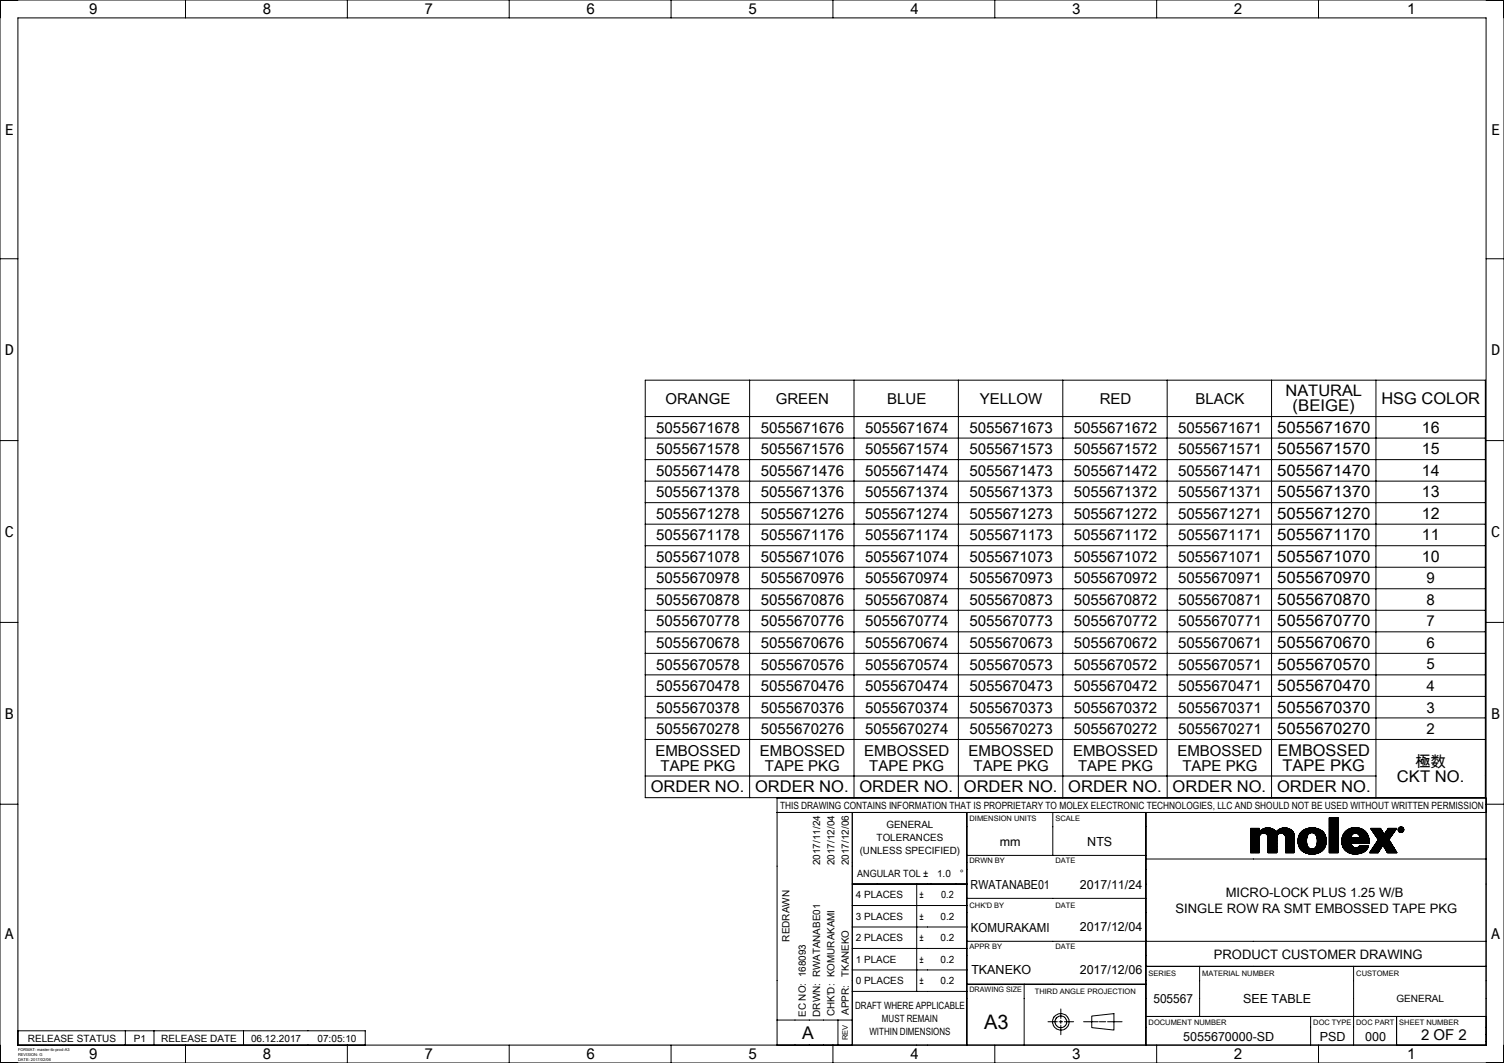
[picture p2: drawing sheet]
<svg xmlns="http://www.w3.org/2000/svg" width="420mm" height="297mm" viewBox="0 0 420 297" stroke-linecap="round" stroke-linejoin="round" font-family="sans-serif">
<g fill="none" stroke="#000" stroke-width=".28">
<path d="M0 0h420v297h-420zM51.8 0v5M97 0v5M142.2 0v5M187.4 0v5M232.6 0v5M277.8 0v5M323 0v5M368.2 0v5M5 5h410v287h-410zM0 72.3h5M415 72.3h5"/>
<path d="M180.2 106.2h234.6v116.7h-234.6zM180.2 116.4h234.6M209.3 106.2v116.7M238.5 106.2v116.7M267.6 106.2v116.7M296.8 106.2v116.7M325.9 106.2v116.7M355.1 106.2v116.7M384.2 106.2v116.7M0 123.1h5M180.2 122.4h234.6M180.2 128.4h234.6"/>
<path d="M180.2 134.4h234.6M415 123.1h5M180.2 140.4h234.6M180.2 146.5h234.6M180.2 152.5h234.6M180.2 158.5h234.6M0 173.9h5M180.2 164.5h234.6M180.2 170.5h234.6M180.2 176.5h234.6M415 173.9h5M180.2 182.5h234.6"/>
<path d="M180.2 188.6h234.6M180.2 194.6h234.6M180.2 200.6h234.6M180.2 206.6h234.6M180.2 216.8h204M0 224.7h5M217 227h198M270 227v65M270 239h50M294 227v12M349.2 237.4l2.5-2.4-2.5 2.5M349.3 231.5h-.1"/>
<path d="M349.4 231.5l-.2 .1M349.5 231.5l-.3 .2M349.6 231.5l-.4 .3M349.7 231.5l-.5 .4M349.8 231.5l-.6 .5M349.9 231.5l-.7 .6M350 231.5l-.8 .7M350.1 231.5l-.9 .8M350.2 231.5l-1 .9M350.3 231.5l-1.1 1M350.4 231.5l-1.2 1.1M350.5 231.5l-1.3 1.2"/>
<path d="M350.6 231.5l-1.4 1.3M350.7 231.5l-1.5 1.4M350.8 231.5l-1.6 1.5M350.9 231.5l-1.7 1.6M351.1 231.5l-1.9 1.8M351.2 231.5l-2 1.9M351.2 231.5l-2 2M351.3 231.5l-2.1 2.1M351.5 231.5l-2.3 2.2M351.5 231.5l-2.3 2.3M351.6 231.5l-2.4 2.4M351.7 234a1.21 1.21 0 0 1 1.2-1.2 1.21 1.21 0 0 1 1.2 1.2"/>
<path d="M351.7 236.8l-1.5 1.5M351.7 236.6l-1.6 1.7M351.7 236.5l-1.8 1.8 1.8-1.8M351.7 236.3l-1.9 2M351.7 236.2l-2.1 2.1M351.7 236l-2.2 2.3M351.7 235.9l-2.4 2.4M351.7 235.7l-2.5 2.5M351.7 235.6l-2.5 2.5M351.7 235.6l-2.5 2.4M351.7 235.4l-2.5 2.5M351.7 235.3l-2.5 2.5"/>
<path d="M351.7 235.3l-2.5 2.4M351.7 235.1l-2.5 2.5M351.7 234.8l-2.5 2.5M351.7 234.8l-2.5 2.4M351.7 234.7l-2.5 2.5M351.7 234.5l-2.5 2.5M351.7 234.5l-2.5 2.4M351.7 234.4l-2.5 2.5M351.7 234.2l-2.5 2.5M351.7 234.1l-2.5 2.5 2.5-2.4M351.7 233.9l-2.5 2.5M351.7 238.1v.1"/>
<path d="M351.7 238l-.3 .3M351.7 237.9l-.4 .4M351.7 237.8l-.4 .5M351.7 237.7l-.6 .6M351.7 237.6l-.7 .7M351.7 237.5l-.7 .8M351.7 237.4l-.9 .9M351.7 237.3l-1 1M351.7 237.2l-1 1.1M351.7 237.1l-1.2 1.2M351.7 237l-1.3 1.3M351.7 236.9l-1.3 1.4"/>
<path d="M351.7 234v4.3h-2.5M351.7 233.9l-2.5 2.4M351.7 231.5v.9a3.1 3.1 0 0 1 4.7 0 3.1 3.1 0 0 1 4.5-.3M351.7 232.3l-2.5 2.5M351.7 232.2l-2.5 2.5M351.7 232.1l-2.5 2.5M351.7 232l-2.5 2.5M351.7 231.9l-2.5 2.5M351.7 231.8l-2.5 2.5M351.7 231.7l-2.5 2.5M351.7 231.6l-2.5 2.5M351.7 231.5l-2.5 2.5"/>
<path d="M351.7 231.5h-2.5v6.8M351.7 233.7l-2.5 2.6M351.7 233.6l-2.5 2.6M351.8 233.5l-2.6 2.5M351.9 232.2l-.1 .1M352 233.2l-2.8 2.8M352.4 231.8l-3.2 3.2 3-3.1M352.7 231.6l-3.5 3.5M352.9 231.5l-3.7 3.7M353 231.5l-3.8 3.8M353.2 231.4l-4 4M353.4 231.4l-4.2 4.2"/>
<path d="M353.5 231.4l-4.3 4.3M353.6 231.3l-4.4 4.4M353.7 231.3l-4.5 4.6M353.9 231.3l-1.8 1.7M353.9 231.3l-1.5 1.5M354 233.5l1.7-1.7-1.7 1.7M354.1 231.3l-1.6 1.5M354.1 234v4.3h2.5v-4.3a1.21 1.21 0 0 1 1.2-1.2 1.21 1.21 0 0 1 1.2 1.2M354.1 234l2-1.9-2 1.9M354.2 231.3l-1.5 1.5M354.2 231.3l-1.4 1.5M354.3 231.3l-1.4 1.5"/>
<path d="M354.5 231.3l-1.5 1.5M354.5 231.3l-1.4 1.5 1.5-1.4M354.9 231.4l-1.7 1.4M354.9 231.4l-1.5 1.5M355 231.5l-1.5 1.4M355.1 231.5l-1.5 1.5M355.2 231.5l-1.5 1.5M355.3 231.6l-1.6 1.5M355.3 231.6l-1.5 1.5M355.4 231.6l-1.6 1.6M355.5 231.7l-1.6 1.6 1.6-1.6M355.6 231.7l-1.6 1.7"/>
<path d="M355.8 231.9l-1.8 1.7M355.9 231.9l-1.8 1.9 1.8-1.9M356 232l-1.9 1.9M356.1 232.1l-2 2.1M356.2 232.1l-2.1 2.1M356.2 232.2l-2.1 2.1M356.3 232.2l-2.2 2.3M356.3 238.3l.3-.3-.3 .3M356.3 232.3l-2.2 2.2M356.3 232.3l-2.2 2.3M356.6 238.1l-.1 .2M356.6 237.8l-.4 .5"/>
<path d="M356.6 237.7l-.6 .6M356.6 237.5l-.7 .8M356.6 237.5l-.8 .8M356.6 237.4l-.9 .9M356.6 237.2l-1 1.1M356.6 237.2l-1.1 1.1M356.6 237.1l-1.2 1.2M356.6 236.9l-1.3 1.4M356.6 236.9l-1.4 1.4M356.6 236.8l-1.5 1.5M356.6 236.6l-1.6 1.7 1.6-1.7M356.6 236.5l-1.8 1.8"/>
<path d="M356.6 236.3l-1.9 2M356.6 236.3l-2 2M356.6 236.2l-2.1 2.1M356.6 236l-2.2 2.3M356.6 236l-2.3 2.3M356.6 235.9l-2.4 2.4M356.6 235.7l-2.5 2.5M356.6 235.6l-2.5 2.6 2.5-2.5M356.6 235.5l-2.5 2.5M356.6 235.4l-2.5 2.5M356.6 235.3l-2.5 2.5M356.6 235.2l-2.5 2.5"/>
<path d="M356.6 235.1l-2.5 2.5M356.6 235l-2.5 2.5M356.6 234.9l-2.5 2.5M356.6 234.8l-2.5 2.5M356.6 234.7l-2.5 2.5M356.6 234.6l-2.5 2.5M356.6 234.5l-2.5 2.5M356.6 234.4l-2.5 2.5M356.6 234.3l-2.5 2.5M356.6 234.2l-2.5 2.5M356.6 234.1l-2.5 2.5M356.6 233.9l-2.5 2.6 2.5-2.5"/>
<path d="M356.6 233.8l-2.5 2.5M356.6 233.7l-2.5 2.5M356.7 233.5l-2.6 2.6M356.7 233.4l-2.6 2.6M357.2 231.7l-3.1 3.1 2.9-2.9M357.4 231.6l-3.3 3.3M357.6 231.5l-3.5 3.5M357.7 231.5l-3.6 3.6M357.9 231.4l-3.8 3.8M358.1 231.4l-4 3.9M358.1 231.4l-4 4M358.3 231.3l-4.2 4.2"/>
<path d="M358.4 231.3l-4.3 4.3M358.5 231.3l-4.4 4.4M358.6 231.3l-4.5 4.5M358.7 233.2l1.6-1.5-1.6 1.5M358.7 231.3l-4.6 4.6M358.8 231.3l-1.6 1.6M358.9 231.3l-1.6 1.5M358.9 233.6l1.7-1.7-1.7 1.7M359 231.3l-1.5 1.5M359 234.5l2.1-2.1-2.1 2.2M359 234.1l1.9-1.9-1.9 2M359.1 231.3l-1.5 1.5"/>
<path d="M359.2 231.3l-1.5 1.5M359.2 231.4l-1.3 1.4 1.4-1.4M359.4 231.4l-1.4 1.4M359.5 231.4l-1.4 1.4M359.6 231.4l-1.5 1.4M359.7 231.5l-1.5 1.3M359.7 231.5l-1.4 1.4M359.8 231.5l-1.4 1.4M359.9 231.5l-1.5 1.4M359.9 231.5l-1.4 1.5M360 231.6l-1.4 1.5 1.5-1.5M360.1 231.6l-1.4 1.5"/>
<path d="M360.3 231.7l-1.5 1.6M360.4 231.8l-1.5 1.6 1.5-1.6M360.5 231.9l-1.6 1.6M360.7 232l-1.7 1.7M360.8 232l-1.8 1.8M360.8 232.1l-1.8 1.8M360.9 232.1l-1.9 1.9M360.9 232.1l.5 1.2M361 232.2l-2 2.1M361 232.3l-2 2.1M361.1 232.5l-2.1 2.2M361.2 232.6l-2.2 2.2"/>
<path d="M361.2 232.6l-2.2 2.3M361.2 232.7l-2.2 2.2M361.3 232.7l-2.3 2.4M361.3 232.8l-2.3 2.4 2.3-2.3M361.3 233l-2.3 2.4M361.3 233.1l-2.3 2.4M361.4 233.2l-2.4 2.3M361.4 233.2l-2.4 2.5M361.4 238.2l-.1 .1M361.4 238.1l-.2 .2M361.4 238l-.3 .3M361.4 237.9l-.4 .4"/>
<path d="M361.4 237.7l-.5 .6 .5-.5M361.4 237.6l-.7 .7M361.4 237.5l-.8 .8M361.4 237.4l-.9 .9M361.4 237.3l-1 1M361.4 237.2l-1.1 1.1M361.4 237.1l-1.2 1.2M361.4 237l-1.3 1.3M361.4 236.9l-1.4 1.4M361.4 236.8l-1.5 1.5M361.4 236.7l-1.6 1.6M361.4 236.6l-1.7 1.7"/>
<path d="M361.4 236.5l-1.8 1.8M361.4 236.4l-1.9 1.9M361.4 236.3l-1.9 2M361.4 236.2l-2.1 2.1M361.4 236.1l-2.2 2.2M361.4 236l-2.2 2.3M361.4 235.9l-2.4 2.4M361.4 235.8l-2.4 2.4M361.4 235.7l-2.4 2.4M361.4 235.6l-2.4 2.4M361.4 235.5l-2.4 2.4M361.4 235.4l-2.4 2.4"/>
<path d="M361.4 235.3l-2.4 2.4M361.4 235.2l-2.4 2.4M361.4 235.1l-2.4 2.4M361.4 235l-2.4 2.4M361.4 234.9l-2.4 2.4M361.4 234.8l-2.4 2.4M361.4 234.7l-2.4 2.4M361.4 234.4l-2.4 2.6M361.4 234.4l-2.4 2.3M361.4 234.2l-2.4 2.5M361.4 234.1l-2.4 2.5M361.4 234.1l-2.4 2.3"/>
<path d="M361.4 233.9l-2.4 2.5M361.4 233.8l-2.4 2.5M361.4 233.8l-2.4 2.3M361.4 233.6l-2.4 2.5M361.4 233.5l-2.4 2.5M361.4 233.5l-2.4 2.3M361.4 233.3l-2.4 2.5M361.4 233.3v5h-2.4v-4.3M362.9 236.9l.9 1M363.7 232.1l-.6 .6M363.9 232l-.9 .9M364.2 231.8l-1.3 1.4"/>
<path d="M364.4 231.7l-1.6 1.7M364.5 231.7l-1.8 1.8M364.7 231.6l-2 2.1M364.8 238.4l1.3-1.2-1.2 1.2M364.8 234.9l-1.9 2M364.8 235l-1.9 1.9M364.9 235.1l-1.9 1.9M364.9 234.8l-2 2M364.9 234.7l-2.1 2M364.9 235.2l-1.8 1.9 1.8-1.8M364.9 234.6l-2.1 2.1M364.9 235.4l-1.8 1.8"/>
<path d="M364.9 234.5l-2.1 2.1M364.9 235.5l-1.8 1.8M364.9 234.4l-2.1 2.2M364.9 235.6l-1.7 1.7M364.9 235.6l-1.7 1.8M364.9 234.2l-2.2 2.3M364.9 231.5l-2.3 2.3M364.9 235.7l-1.6 1.7 1.6-1.6M364.9 234.2l-2.2 2.2M365 235.9l-1.6 1.6M365 234l-2.3 2.3M365 236l-1.6 1.5"/>
<path d="M365 233.8l-2.3 2.4M365 236.1l-1.5 1.5M365 231.5l-2.4 2.4M365 233.8l-2.4 2.4M365 236.2l-1.4 1.5M365.1 236.3l-1.5 1.4M365.1 233.6l-2.5 2.5M365.1 236.3l-1.4 1.5M365.1 236.4l-1.4 1.4M365.1 236.5l-1.3 1.3M365.2 233.4l-2.6 2.6M365.2 231.5l-2.6 2.6"/>
<path d="M365.2 236.5l-1.4 1.4M365.2 236.6l-1.3 1.3M365.3 236.6l-1.4 1.4M365.3 236.7l-1.3 1.3M365.3 231.4l-2.8 2.8M365.4 236.8l-1.3 1.2M365.4 236.8l-1.3 1.3M365.4 231.4l-2.9 2.9M365.5 236.9l-1.3 1.2M365.5 236.9l-1.2 1.3M365.6 231.4l-3.1 3M365.6 237l-1.3 1.2"/>
<path d="M365.6 237l-1.2 1.2M365.7 237.1l-1.2 1.2 1.3-1.2M365.7 231.3l-3.2 3.3M365.8 231.3l-3.3 3.3M365.8 237.1l-1.2 1.2M365.9 237.1l-1.2 1.2M365.9 231.3l-3.4 3.5M366 237.2l-1.3 1.2M366.1 231.3l-3.6 3.7 3.5-3.7M366.1 232.7l1.3-1.3-1.4 1.3M366.2 237.2l-1.2 1.2M366.2 231.3l-3.7 3.8"/>
<path d="M366.3 237.2l-1.2 1.3M366.3 231.3l-3.8 3.8M366.4 237.2l-1.3 1.3M366.4 231.3l-3.9 3.9M366.5 237.2l-1.3 1.3M366.5 231.3l-4 4.1M366.6 231.3l-4.1 4.1M366.6 232.7l1.3-1.2-1.2 1.2M366.6 237.2l-1.3 1.3M366.7 231.3l-4.2 4.2M366.7 232.7l1.3-1.1-1.2 1.1M366.8 237.2l-1.5 1.3"/>
<path d="M366.8 231.3l-4.3 4.3M366.9 231.3l-4.4 4.4M367 232.8l1.2-1.2-1.2 1.2M367 237.1l-1.6 1.5M367 231.3l-4.5 4.5M367.1 231.3l-4.5 4.6 2.7-2.7M367.1 237l-1.6 1.6M367.1 231.3l-1.5 1.6M367.2 231.4l-1.4 1.4M367.5 231.4l-1.3 1.3M367.6 231.4l-1.3 1.2M367.6 233.5a2.89 2.89 0 0 1-.8 3.6 1.34 1.34 0 0 1-1.7-.7"/>
<path d="M367.6 233.5a1.45 1.45 0 0 0-1.8-.7 1.45 1.45 0 0 0-.9 1.7l.2 1.9M367.6 233.6l1.5-1.5-1.5 1.5M367.6 231.4l-1.2 1.2M367.7 236.1l2.5-2.4-2.6 2.6M367.7 231.5l-1.2 1.2M367.8 234.1l1.7-1.7-1.7 1.8M367.8 235.7l2.3-2.2-2.3 2.4M367.8 235.4l2.2-2.1-2.2 2.2M367.9 234.6l1.8-1.8-1.8 1.9M367.9 235.2l2.1-2.1-2.1 2.2M368.1 231.6l-1.2 1.1M368.3 231.7l-1.2 1.2"/>
<path d="M368.5 231.8l-1.4 1.1M368.6 231.8l-1.3 1.3M368.6 231.8l-1.2 1.3M368.7 231.9l-1.3 1.3M368.8 231.9l-1.3 1.4 1.3-1.4M368.9 232l-1.4 1.3M369 232l-1.4 1.5 1.4-1.4M369 232.1a4 4 0 0 0-6.5 2.6v1.1l.4 1.1M369 232.1l.9 .9M369.2 232.2l-1.5 1.5M369.2 232.2l-1.5 1.6 1.6-1.5M369.3 232.3l-1.6 1.6"/>
<path d="M369.4 232.4l-1.6 1.6M369.5 232.5l-1.7 1.8M369.6 232.6l-1.8 1.7M369.6 232.6l-1.8 1.8M369.7 232.7l-1.9 1.8M369.8 232.8l-1.9 2M369.8 232.9l-1.9 2M369.8 237l-.9 .9M369.9 232.9l-2 2.1M369.9 233a3.7 3.7 0 0 1-.2 4.2 3.7 3.7 0 0 1-4 1.4l-1.9-.7M369.9 233l-2 2.1M370 236.8l-1.4 1.3"/>
<path d="M370 236.7l-1.5 1.5M370 233.3l-2.2 2.3M370.1 236.5l-1.8 1.8M370.1 233.6l-2.4 2.4M370.2 236.3l-2.1 2.1M370.2 236.2l-2.2 2.2M370.2 233.8l-2.7 2.7M370.2 233.9l-2.7 2.8M370.2 236l-2.4 2.4M370.2 233.9l-4.6 4.7M370.3 234l-4.6 4.6M370.3 235.9l-2.6 2.6"/>
<path d="M370.3 235.8l-2.7 2.7M370.3 234.2l-4.5 4.4M370.3 234.3l-4.3 4.3M370.3 235.6l-2.9 2.9M370.3 234.4l-4.2 4.2M370.3 235.5l-3 3.1M370.4 235.4l-3.2 3.2M370.4 234.5l-4.2 4.2M370.4 235.3l-3.3 3.3M370.4 234.6l-4 4.1 4-4M370.4 235.2l-3.5 3.4M370.4 234.8l-3.9 3.9"/>
<path d="M370.4 235.1l-3.5 3.5M370.4 234.9l-3.8 3.8M370.4 235l-3.7 3.6M371.2 229.5l1.1-1-1.1 1.1M371.2 237.9l2.5-2.4-2.5 2.6M371.2 236.3l2.5-2.5-2.5 2.6M371.2 234.6l2.5-2.4-2.5 2.5M371.2 232.9l2.5-2.4-2.5 2.5M371.2 231.2l2.5-2.4-2.5 2.5M371.2 228.5h2.5v9.8h-2.5zM371.3 228.5h.1M371.4 228.5l-.2 .2"/>
<path d="M371.5 228.5l-.3 .3M371.6 228.5l-.4 .4M371.7 228.5l-.5 .5M371.8 228.5l-.6 .6M371.9 228.5l-.7 .7M372 228.5l-.8 .8M372.1 228.5l-.9 .9M372.4 228.5l-1.2 1.2M372.5 228.5l-1.3 1.4 1.4-1.4M372.7 228.5l-1.5 1.5M372.8 228.5l-1.6 1.5M372.9 228.5l-1.7 1.7"/>
<path d="M373 228.5l-1.8 1.8M373.1 228.5l-1.9 1.8M373.2 228.5l-2 2M373.3 228.5l-2.1 2.1M373.4 228.5l-2.2 2.1M373.5 238.3l.2-.2-.2 .2M373.5 228.5l-2.3 2.3M373.6 228.5l-2.4 2.4M373.7 228.5l-2.5 2.4M373.7 228.5l-2.5 2.6M373.7 238.2l-.1 .1M373.7 237.9l-.4 .4"/>
<path d="M373.7 237.8l-.5 .5M373.7 237.7l-.5 .6M373.7 237.6l-.7 .7M373.7 237.5l-.8 .8M373.7 237.4l-.8 .9M373.7 237.3l-1 1M373.7 237.1l-1.1 1.2 1.1-1.1M373.7 237l-1.3 1.3M373.7 236.8l-1.4 1.5M373.7 236.7l-1.6 1.6M373.7 236.5l-1.7 1.8M373.7 236.4l-1.9 1.9"/>
<path d="M373.7 236.2l-2 2.1M373.7 236.1l-2.2 2.2M373.7 235.9l-2.3 2.4M373.7 235.8l-2.5 2.5M373.7 235.6l-2.5 2.6 2.5-2.4M373.7 235.3l-2.5 2.6M373.7 235.2l-2.5 2.6M373.7 235.2l-2.5 2.4M373.7 235l-2.5 2.6M373.7 235l-2.5 2.5M373.7 234.9l-2.5 2.5M373.7 234.7l-2.5 2.6"/>
<path d="M373.7 234.7l-2.5 2.5M373.7 234.6l-2.5 2.5M373.7 234.4l-2.5 2.6M373.7 234.4l-2.5 2.5M373.7 234.3l-2.5 2.5M373.7 234.1l-2.5 2.6M373.7 234l-2.5 2.6 2.5-2.5M373.7 233.7l-2.5 2.5M373.7 233.5l-2.5 2.6M373.7 233.5l-2.5 2.5M373.7 233.4l-2.5 2.5M373.7 233.3l-2.5 2.5"/>
<path d="M373.7 233.2l-2.5 2.5M373.7 233.1l-2.5 2.5M373.7 233l-2.5 2.5M373.7 232.9l-2.5 2.5M373.7 232.8l-2.5 2.5M373.7 232.7l-2.5 2.5M373.7 232.6l-2.5 2.5M373.7 232.5l-2.5 2.5M373.7 232.3l-2.5 2.6 2.5-2.5M373.7 232l-2.5 2.5M373.7 231.9l-2.5 2.5M373.7 231.8l-2.5 2.5"/>
<path d="M373.7 231.7l-2.5 2.5M373.7 231.6l-2.5 2.5M373.7 231.5l-2.5 2.5M373.7 231.4l-2.5 2.5M373.7 231.3l-2.5 2.5M373.7 231.2l-2.5 2.5M373.7 231.1l-2.5 2.5M373.7 231l-2.5 2.5M373.7 230.9l-2.5 2.5M373.7 230.8l-2.5 2.5M373.7 230.6l-2.5 2.6 2.5-2.5M373.7 230.3l-2.5 2.5"/>
<path d="M373.7 230.2l-2.5 2.5M373.7 230.1l-2.5 2.5M373.7 230l-2.5 2.5M373.7 229.9l-2.5 2.5M373.7 229.8l-2.5 2.5M373.7 229.7l-2.5 2.5M373.7 229.6l-2.5 2.5M373.7 229.5l-2.5 2.5M373.7 229.4l-2.5 2.5M373.7 229.4l-2.5 2.4M373.7 229.2l-2.5 2.6M373.7 229.1l-2.5 2.5"/>
<path d="M373.7 228.9l-2.5 2.6 2.5-2.4M373.7 228.6l-2.5 2.6M374.7 234.6l.1 1.2 .3 1.1M375 236.6l2.6-2.5-2.6 2.6M376 232.1l-.5 .4M376.3 238l1.5-1.4-1.4 1.5M376.4 231.8l-1.2 1.2M376.7 231.6l-1.6 1.6M376.8 231.6l-1.8 1.7M377 231.5l-2 2M377.2 231.4l-2.3 2.3M377.2 231.4l-2.3 2.4"/>
<path d="M377.3 234l-2.4 2.4M377.3 234.1l-2.3 2.4M377.3 233.8l-2.4 2.5M377.3 235.6l-1.7 1.9M377.3 233.8l-2.4 2.4M377.3 235.7l-1.7 1.8M377.4 235.8l-1.7 1.8 1.7-1.7M377.4 233.6l-2.5 2.6M377.4 236l-1.6 1.6M377.4 234.1l-2.4 2.4M377.4 231.4l-2.6 2.6M377.4 236l-1.6 1.7"/>
<path d="M377.4 236.1l-1.5 1.6M377.5 233.4l-2.7 2.7M377.5 231.4l-2.7 2.6M377.5 236.2l-1.6 1.6 1.6-1.6M377.6 236.3l-1.6 1.6M377.6 236.4l-1.5 1.5M377.6 231.3l-2.8 2.9M377.6 233.2a1.22 1.22 0 0 1 1.4-.3 1.22 1.22 0 0 1 .7 1.2h-2.4zM377.7 236.5l-1.5 1.5M377.7 234.1l-2.6 2.7M377.7 235.5l1.6-1.4-1.4 1.4M377.7 236.5l-1.4 1.5"/>
<path d="M377.8 233.1l1.7-1.7-4.7 4.6 2.8-2.8M377.8 231.3l-3.1 3.1M377.8 234.1l-2.7 2.7M377.9 231.3l-3.2 3.1M377.9 234.1l-2.8 2.8M377.9 236.7l-1.5 1.4M378 236.7l-1.5 1.5M378 231.3l-3.3 3.3M378 234.1l-2.8 2.8M378 236.7l-1.4 1.5 1.5-1.4M378.1 234.1l-2.9 2.9M378.1 231.3l-3.4 3.4"/>
<path d="M378.2 234.1l-2.9 3M378.2 231.3l-3.5 3.5M378.2 236.8l-1.5 1.5M378.2 236.8l-1.4 1.5M378.3 234.1l-3 3.1 3.1-3.1M378.3 231.2l-3.6 3.7M378.3 236.9l-1.5 1.4M378.4 236.9l-1.5 1.4M378.4 231.2l-3.7 3.8M378.5 235.5l3-2.9-3 2.9M378.5 236.9l-1.5 1.5M378.5 234.1l-3.1 3.1"/>
<path d="M378.5 231.2l-3.8 3.9M378.6 236.9l-1.6 1.5M378.6 234.1l-3.1 3.2 3.2-3.2M378.6 231.2l-3.9 4M378.7 236.9l-1.6 1.5M378.7 231.3l-4 4M378.8 236.9l-1.6 1.6M378.8 234.1l-3.3 3.3M378.8 231.3l-4.1 4.1M378.8 232.8l1.3-1.2-1.2 1.2M378.9 231.3l-4.2 4.2M378.9 234.1l-1.5 1.4"/>
<path d="M378.9 236.9l-1.6 1.6M378.9 235.5l2.8-2.7-2.7 2.7M379 234.1l-1.4 1.4M379 231.3l-4.3 4.3M379 232.9l1.4-1.2-1.3 1.2M379.1 231.3l-4.4 4.3M379.1 238.6l2.3-2.3-2.5 2.3M379.1 234.1l-1.5 1.4M379.1 236.8l-1.7 1.7M379.2 231.3l-4.5 4.4M379.2 236.8l-1.7 1.7M379.3 231.3l-4.5 4.6 4.5-4.6"/>
<path d="M379.4 234.1l-1.5 1.4M379.5 234.1l-1.5 1.4M379.6 231.4l-1.7 1.5M379.6 234.1l-1.4 1.4 1.5-1.4M379.6 236.3h2.6a4 4 0 0 1-5.3 2.1l-1-.6-.8-.9M379.6 236.3l-.4 .4-.6 .2M379.6 231.4l-1.4 1.4M379.7 236.3l-.1 .1M379.7 231.4l-1.4 1.4M379.7 231.4a3.8 3.8 0 0 1 2.7 4.1h-5.1a1.34 1.34 0 0 0 1.3 1.4M379.7 231.4a3.7 3.7 0 0 0-5 3.2M379.8 231.4l-1.4 1.4"/>
<path d="M379.8 236.3l-2.3 2.2M379.9 231.5l-1.4 1.3M379.9 236.3l-2.3 2.2M379.9 231.5l-1.3 1.3M380 236.3l-2.3 2.3M380 231.5l-1.3 1.3M380.1 236.3l-2.3 2.3M380.1 238.4l2.1-2.1-2.2 2.1M380.2 236.3l-2.3 2.3 2.4-2.3M380.2 231.6l-1.3 1.2M380.4 236.3l-2.4 2.3M380.4 231.7l-1.3 1.2"/>
<path d="M380.5 236.3l-2.3 2.3 2.4-2.3M380.5 231.7l-1.3 1.3M380.6 231.8l-1.3 1.3 1.3-1.3M380.7 231.8l-1.3 1.3M380.7 236.3l-2.4 2.3M380.7 231.9l-1.3 1.3M380.8 236.3l-2.3 2.3 2.4-2.3M380.8 232l-1.3 1.3M380.9 232l-1.3 1.3M381 232.1l-1.4 1.3M381 236.3l-2.4 2.3M381 232.1l-1.4 1.4"/>
<path d="M381.1 236.3l-2.4 2.3M381.1 232.1l-1.4 1.4M381.1 232.2l-1.4 1.4M381.2 232.2l-1.5 1.5M381.2 236.3l-2.4 2.3M381.2 232.3l-1.5 1.5M381.3 232.3l-1.6 1.6M381.3 232.4l-1.5 1.5M381.4 232.4l-1.6 1.7M381.4 232.5l-3.1 3M381.5 236.3l-2.4 2.3M381.5 232.6l-2.9 2.9"/>
<path d="M381.6 236.3l-2.3 2.3M381.6 232.7l-2.8 2.8M381.7 236.3l-2.3 2.2M381.7 232.9l-2.6 2.6M381.8 237.3l-.7 .6M381.8 236.3l-2.3 2.2M381.8 233l-2.6 2.5M381.8 233l-2.5 2.5M381.8 236.3l-2.2 2.2M381.8 233.1l-2.4 2.4M381.9 233.2l-2.4 2.3M381.9 233.2l-2.3 2.3"/>
<path d="M381.9 233.3l-2.2 2.2M382 236.9l-1.2 1.2M382 236.3l-2.3 2.2M382 233.4l-2.1 2.1 2.1-2.1M382 233.5l-2 2M382.1 236.7l-1.5 1.5M382.1 236.3l-2.2 2.1M382.1 233.6l-2 1.9M382.1 233.6l-1.9 1.9M382.1 236.6l-1.6 1.6M382.1 233.7l-1.8 1.8M382.2 233.8l-1.8 1.7"/>
<path d="M382.2 236.4l-1.9 1.9M382.2 233.9l-1.7 1.6M382.2 234l-1.6 1.5M382.2 234l-1.5 1.5M382.2 234.1l-1.4 1.4M382.3 234.2l-1.4 1.3M382.3 234.2l-1.3 1.3M382.3 234.3l-1.2 1.2M382.3 234.4l-1.1 1.1M382.3 234.5l-1 1M382.3 234.6l-.9 .9M382.4 234.7l-.8 .8"/>
<path d="M382.4 234.8l-.7 .7M382.4 234.9l-.6 .6M382.4 235l-.5 .5M382.4 235.1l-.4 .4M382.4 235.2l-.3 .3M382.4 235.3l-.2 .2M382.4 235.4l-.1 .1M382.6 238l6.6-6.5-6.7 6.7M382.8 231.5l.1 .1 .1-.1M383.1 231.5l-.2 .2M383.3 231.5l-.3 .2M383.3 231.5l-.3 .3"/>
<path d="M383.3 232.3l.9-.8-.9 .8M383.4 231.5l-.4 .4M383.6 231.5l-.5 .4M383.6 231.5l-.5 .5M383.7 231.5l-.5 .5M383.9 231.5l-.7 .6 .7-.6M384 233.3l1.7-1.6-1.6 1.7M384 231.5l-.7 .7M384.3 231.5l-.9 .9M384.5 231.5l-1.1 1M384.5 231.5l-1 1M384.6 231.5l-1.1 1.1"/>
<path d="M384.7 231.5l-1.2 1.1M384.8 231.5l-1.2 1.2M384.9 234.6l-2.4 3.7h2.4l1.3-2.2M384.9 231.5l-1.3 1.2M385 238.1l-.1 .1M385 231.5l-1.3 1.3M385.1 237.9l-.4 .4M385.1 231.5l-1.4 1.4M385.2 231.5l-1.4 1.4M385.3 237.6l-.7 .7M385.3 231.5l-1.5 1.5M385.4 231.5l-1.6 1.5"/>
<path d="M385.5 237.3l-1 1M385.5 231.5l-1.6 1.6M385.6 237.1l-1.2 1.2M385.6 231.5l-1.6 1.7M385.6 231.6l-1.6 1.7M385.7 231.8l-1.6 1.7M385.7 236.8l-1.4 1.5M385.8 231.9l-1.7 1.6M385.8 231.9l-1.6 1.7M385.8 232l-1.5 1.7 1.6-1.6M385.9 232.1l-1.6 1.6M385.9 236.5l-1.7 1.8"/>
<path d="M385.9 232.2l-1.6 1.6M386 232.2l-1.6 1.6M386 232.3l-1.5 1.7 1.6-1.6M386 236.3l-1.9 2M386.1 232.4l-1.6 1.6M386.1 232.5l-1.5 1.6M386.2 232.5l-1.6 1.6M386.2 236.1l1.3 2.2M386.2 232.6l-1.6 1.6M386.2 232.7l-1.4 1.7M386.4 232.8l-1.6 1.7M386.4 232.9l-1.6 1.6"/>
<path d="M386.4 233l-1.5 1.6M386.5 233l-1.7 1.7M386.5 233.1l-1.8 1.8M386.6 236.7l1.6-1.6-1.6 1.7M386.7 237l1.7-1.6-1.6 1.7M387.2 237.8l1.6-1.6-1.6 1.6M387.8 231.5l-.4 .3M387.9 234.6l-1.6 1.6M387.9 231.5l-.6 .5M387.9 234.7l-1.6 1.6 1.6-1.6M388 234.8l-1.6 1.6M388 231.5l-1 .9"/>
<path d="M388 234.4l-1.8 1.7M388 234.8l-1.6 1.7M388 234.9l-1.6 1.6M388.1 235l-1.6 1.6M388.1 238.3l1.2-1.3-1.2 1.3M388.1 231.5l-1.4 1.3M388.1 235l-1.6 1.7M388.2 231.5l-1.6 1.5M388.2 235.2l-1.6 1.7M388.3 235.3l-1.6 1.6M388.3 234l-4.3 4.3M388.3 231.5l-3.8 3.8"/>
<path d="M388.3 235.3l-1.6 1.7M388.4 231.5l-4.2 4.1M388.4 235.5l-1.6 1.7M388.5 235.6l-1.7 1.6M388.5 231.5l-4.4 4.3M388.5 235.6l-1.6 1.7M388.5 235.7l-1.6 1.7M388.6 233.6l-4.7 4.7M388.6 235.8l-1.6 1.6M388.6 231.5l-4.8 4.7M388.6 235.8l-1.6 1.7M388.6 235.9l-1.6 1.6"/>
<path d="M388.6 231.5l-4.9 4.9M388.7 236l-1.6 1.6M388.7 233.4l-4.9 4.9M388.7 236l-1.6 1.7M388.8 236.1l-1.6 1.6M388.8 231.5l-5.3 5.2M388.9 236.3l-1.6 1.7 1.6-1.7M388.9 231.5l-5.7 5.6M388.9 236.4l-1.6 1.6M388.9 231.5l-5.8 5.8M389 233l-5.3 5.3M389 236.4l-1.6 1.7 1.6-1.6"/>
<path d="M389 236.6l-1.6 1.6M389.1 231.5l-6.2 6.2M389.1 236.6l-1.6 1.7M389.1 236.7l-1.6 1.6M389.2 236.7l-1.5 1.6M389.2 236.8l-1.4 1.5M389.2 236.9l-1.4 1.4M389.3 232.6l-5.7 5.7M389.3 236.9l-1.3 1.4M389.4 231.5l-6.9 6.8M389.4 237.1l-1.1 1.2M389.4 232.4l-5.9 5.9"/>
<path d="M389.4 237.2l-1 1.1M389.5 237.2l-1.1 1.1M389.5 231.5l-6.9 6.8M389.5 237.3l-1 1M389.5 231.5l-6.8 6.8M389.5 237.4l-.8 .9M389.6 237.4l-.9 .9M389.6 237.5l-.8 .8M389.7 237.6l-.7 .7 .7-.7M389.7 231.5l-6.9 6.8M389.7 232l-6.3 6.3M389.7 237.7l-.6 .6"/>
<path d="M389.7 238.3l.3-.2-.2 .2M389.8 237.7l-.5 .6M389.8 231.5l-6.9 6.8M389.8 237.8l-.5 .5M389.8 231.8l-6.5 6.5M389.8 231.5l-6.7 6.8 6.9-6.8M389.8 237.9l-.4 .4M389.9 237.9l-.4 .4M389.9 238l-.3 .3M390 238.3h.1M390 231.5l-6.8 6.8M390 238.2l-.1 .1"/>
<path d="M390 231.5h-2.3l-1.2 1.6-1-1.6h-2.7l2.1 3.1M390 231.5l-2.2 3.1 2.3 3.7h-2.6M390.5 232.1h.1M390.5 231.8v.1M390.5 231.9v.1M390.5 231.8h.1M390.5 231.7h.1M390.5 231.6v.1M390.6 232.2h.1M390.6 232.2v.1M390.6 232.3h.1M390.7 231.3l-.2 .3"/>
<path d="M390.7 232.3v.1M390.8 232.4h-.1M390.8 232.4l.1 .1M391 232.5h-.1M391 231.1l-.3 .2M391 232.5v.1M391 231.5l-.1 .1M391 232.6h.1M391.1 231.8h.2M391.1 231.9v.3h-.2M391.1 231.9h.2M391.1 232.1l-.2 .1"/>
<path d="M391.1 232l-.2 .2M391.1 231.7l-.2 .2M391.1 231.8l-.2 .2M391.2 231.5l-.3 .2M391.2 232.6h.1M391.2 231.8l-.3 .3M391.2 231l-.2 .1M391.2 231.5l-.3 .3M391.2 231.8l-.1 .1M391.3 231l-.1 .1M391.3 231.9l.1 .1M391.3 231.8l-.1 .1"/>
<path d="M391.3 231.6v.2M391.3 231.6h-.2v.2M391.3 231.1h.1M391.3 231.5l-.2 .1M391.4 232.6h-.1M391.4 231.6l.1-.1-.1 .2M391.4 232v.2M391.4 231.5l.1 .5M391.4 231.5h-.5v.7M391.4 231.5l-.1 .1M391.4 232.2h.2M391.5 231.1h-.2"/>
<path d="M391.5 231.9l-.1 .1M391.5 231.1h.1M391.5 231.9l-.1 .2M391.5 232.5l-.1 .1M391.5 232h.1M391.5 232v.2M391.5 232l-.1 .2M391.5 232l-.1 .1M391.5 232.1l-.1 .1 .1-.1M391.5 232.2h.1M391.6 231.6l-.4 .3M391.6 231.7l-.3 .2"/>
<path d="M391.6 232.2h-.1M391.6 232.2h.1M391.6 231.1v.1M391.6 231.2h.1M391.7 232.4l-.1 .1M391.7 231.2v.1M391.8 231.3h.1M391.8 232.4h.1M391.8 231.3l.1 .2M391.9 232.2l-.1 .1M391.9 231.5h.1M392 231.5l-.1 .1"/>
<path d="M392 232.1h-.1M392 231.6h.1M392 232h.1M392 231.7h.1M392 231.7v.1M392 231.9v.1M415 223h-198v69M415 224.7h5M238 247h32M238 253h32M238 259h32M256 247v30"/>
<path d="M270 251h50M320 240h95M238 265h32M238 271h32M238 277h32M270 263h145M270 275h50M286 275v17M320 270h95M335 270v14M378 270v22M5 288h97v4"/>
<path d="M35 288v4M43 288v4M51.8 292v5M68 288v4M97 292v5M142.2 292v5M187.4 292v5M217 285h21M232.6 292v5M234 285v7M238 292v-65h82v65M277.8 292v5"/>
<path d="M292.7 285.5h2.6M295.1 284.3l.8-.4h.7l.9 .6 .4 .5v1l-.5 .7-.8 .4h-.7l-1-.6-.3-.6v-.8zM295.7 285.5h1M296.2 281.9v2.7M296.2 285.1v.8M296.2 286.4v2.7M297.2 285.5h2.6M302.6 285.5h4.1M304.9 283.9l6.2-.7v4.6l-6.2-.7zM307 285.5h1.8M309.3 285.5h4.1M323 292v5"/>
<path d="M366 284v8M368.2 292v5M390 284v8M415 284h-95"/>
<circle cx="391.2" cy="231.8" r=".78"/>
<circle cx="296.2" cy="285.5" r="2.34"/>
</g>
<text font-size="5.6" x="274.8" y="287.5">A3</text>
<text font-size="4.9" x="224.1" y="290.3">A</text>
<g font-size="4.5">
<text x="385.8" y="112.8">HSG COLOR</text>
<text x="361" y="114.9">(BEIGE)</text>
<text x="356.7" y="120.9">5055671670</text>
<text x="397.1" y="120.9">16</text>
<text x="356.7" y="126.9">5055671570</text>
<text x="397.1" y="126.9">15</text>
<text x="356.7" y="132.9">5055671470</text>
<text x="397.1" y="132.9">14</text>
<text x="356.7" y="138.9">5055671370</text>
<text x="397.1" y="138.9">13</text>
<text x="356.7" y="145">5055671270</text>
<text x="397.1" y="145">12</text>
<text x="356.7" y="151">5055671170</text>
<text x="397.1" y="151">11</text>
<text x="356.7" y="157">5055671070</text>
<text x="397.1" y="157">10</text>
<text x="356.7" y="163">5055670970</text>
<text x="356.7" y="169">5055670870</text>
<text x="356.7" y="175">5055670770</text>
<text x="356.7" y="181">5055670670</text>
<text x="356.7" y="187.1">5055670570</text>
<text x="356.7" y="193.1">5055670470</text>
<text x="356.7" y="199.1">5055670370</text>
<text x="356.7" y="205.1">5055670270</text>
<text x="356.8" y="211.2">EMBOSSED</text>
<text x="358.2" y="215.3">TAPE PKG</text>
<text x="181.7" y="221.4">ORDER NO.</text>
<text x="210.9" y="221.4">ORDER NO.</text>
<text x="240" y="221.4">ORDER NO.</text>
<text x="269.2" y="221.4">ORDER NO.</text>
<text x="298.3" y="221.4">ORDER NO.</text>
<text x="327.5" y="221.4">ORDER NO.</text>
<text x="356.6" y="221.4">ORDER NO.</text>
<text x="390.1" y="218.5">CKT NO.</text>
</g>
<text font-size="4.4" x="359" y="110.7">NATURAL</text>
<text font-size="4.3" x="395.2" y="214.4">極数</text>
<g font-size="4.2">
<text x="24.8" y="4">9</text>
<text x="73.3" y="4">8</text>
<text x="118.5" y="4">7</text>
<text x="163.7" y="4">6</text>
<text x="208.9" y="4">5</text>
<text x="254.1" y="4">4</text>
<text x="299.3" y="4">3</text>
<text x="344.5" y="4">2</text>
<text x="393" y="4">1</text>
<text x="1.4" y="37.7">E</text>
<text x="416.4" y="37.7">E</text>
<text x="1.4" y="99.2">D</text>
<text x="416.4" y="99.2">D</text>
<text x="185.8" y="112.8">ORANGE</text>
<text x="216.6" y="112.8">GREEN</text>
<text x="247.7" y="112.8">BLUE</text>
<text x="273.6" y="112.8">YELLOW</text>
<text x="307.1" y="112.8">RED</text>
<text x="333.8" y="112.8">BLACK</text>
<text x="183.3" y="120.9">5055671678</text>
<text x="212.4" y="120.9">5055671676</text>
<text x="241.6" y="120.9">5055671674</text>
<text x="270.7" y="120.9">5055671673</text>
<text x="299.9" y="120.9">5055671672</text>
<text x="329" y="120.9">5055671671</text>
<text x="183.3" y="126.9">5055671578</text>
<text x="212.4" y="126.9">5055671576</text>
<text x="241.6" y="126.9">5055671574</text>
<text x="270.7" y="126.9">5055671573</text>
<text x="299.9" y="126.9">5055671572</text>
<text x="329" y="126.9">5055671571</text>
<text x="183.3" y="132.9">5055671478</text>
<text x="212.4" y="132.9">5055671476</text>
<text x="241.6" y="132.9">5055671474</text>
<text x="270.7" y="132.9">5055671473</text>
<text x="299.9" y="132.9">5055671472</text>
<text x="329" y="132.9">5055671471</text>
<text x="183.3" y="138.9">5055671378</text>
<text x="212.4" y="138.9">5055671376</text>
<text x="241.6" y="138.9">5055671374</text>
<text x="270.7" y="138.9">5055671373</text>
<text x="299.9" y="138.9">5055671372</text>
<text x="329" y="138.9">5055671371</text>
<text x="183.3" y="145">5055671278</text>
<text x="212.4" y="145">5055671276</text>
<text x="241.6" y="145">5055671274</text>
<text x="270.7" y="145">5055671273</text>
<text x="299.9" y="145">5055671272</text>
<text x="329" y="145">5055671271</text>
<text x="1.4" y="150">C</text>
<text x="183.3" y="151">5055671178</text>
<text x="212.4" y="151">5055671176</text>
<text x="241.6" y="151">5055671174</text>
<text x="270.7" y="151">5055671173</text>
<text x="299.9" y="151">5055671172</text>
<text x="329" y="151">5055671171</text>
<text x="416.4" y="150">C</text>
<text x="183.3" y="157">5055671078</text>
<text x="212.4" y="157">5055671076</text>
<text x="241.6" y="157">5055671074</text>
<text x="270.7" y="157">5055671073</text>
<text x="299.9" y="157">5055671072</text>
<text x="329" y="157">5055671071</text>
<text x="183.3" y="163">5055670978</text>
<text x="212.4" y="163">5055670976</text>
<text x="241.6" y="163">5055670974</text>
<text x="270.7" y="163">5055670973</text>
<text x="299.9" y="163">5055670972</text>
<text x="329" y="163">5055670971</text>
<text x="398.4" y="163">9</text>
<text x="183.3" y="169">5055670878</text>
<text x="212.4" y="169">5055670876</text>
<text x="241.6" y="169">5055670874</text>
<text x="270.7" y="169">5055670873</text>
<text x="299.9" y="169">5055670872</text>
<text x="329" y="169">5055670871</text>
<text x="398.4" y="169">8</text>
<text x="183.3" y="175">5055670778</text>
<text x="212.4" y="175">5055670776</text>
<text x="241.6" y="175">5055670774</text>
<text x="270.7" y="175">5055670773</text>
<text x="299.9" y="175">5055670772</text>
<text x="329" y="175">5055670771</text>
<text x="398.4" y="175">7</text>
<text x="183.3" y="181">5055670678</text>
<text x="212.4" y="181">5055670676</text>
<text x="241.6" y="181">5055670674</text>
<text x="270.7" y="181">5055670673</text>
<text x="299.9" y="181">5055670672</text>
<text x="329" y="181">5055670671</text>
<text x="398.4" y="181">6</text>
<text x="183.3" y="187.1">5055670578</text>
<text x="212.4" y="187.1">5055670576</text>
<text x="241.6" y="187.1">5055670574</text>
<text x="270.7" y="187.1">5055670573</text>
<text x="299.9" y="187.1">5055670572</text>
<text x="329" y="187.1">5055670571</text>
<text x="398.4" y="187.1">5</text>
<text x="183.3" y="193.1">5055670478</text>
<text x="212.4" y="193.1">5055670476</text>
<text x="241.6" y="193.1">5055670474</text>
<text x="270.7" y="193.1">5055670473</text>
<text x="299.9" y="193.1">5055670472</text>
<text x="329" y="193.1">5055670471</text>
<text x="398.4" y="193.1">4</text>
<text x="1.4" y="200.8">B</text>
<text x="183.3" y="199.1">5055670378</text>
<text x="212.4" y="199.1">5055670376</text>
<text x="241.6" y="199.1">5055670374</text>
<text x="270.7" y="199.1">5055670373</text>
<text x="299.9" y="199.1">5055670372</text>
<text x="329" y="199.1">5055670371</text>
<text x="398.4" y="199.1">3</text>
<text x="416.4" y="200.8">B</text>
<text x="183.3" y="205.1">5055670278</text>
<text x="212.4" y="205.1">5055670276</text>
<text x="241.6" y="205.1">5055670274</text>
<text x="270.7" y="205.1">5055670273</text>
<text x="299.9" y="205.1">5055670272</text>
<text x="329" y="205.1">5055670271</text>
<text x="398.4" y="205.1">2</text>
<text x="183" y="211.2">EMBOSSED</text>
<text x="184.4" y="215.3">TAPE PKG</text>
<text x="212.2" y="211.2">EMBOSSED</text>
<text x="213.6" y="215.3">TAPE PKG</text>
<text x="241.3" y="211.2">EMBOSSED</text>
<text x="242.7" y="215.3">TAPE PKG</text>
<text x="270.5" y="211.2">EMBOSSED</text>
<text x="271.9" y="215.3">TAPE PKG</text>
<text x="299.6" y="211.2">EMBOSSED</text>
<text x="301" y="215.3">TAPE PKG</text>
<text x="328.8" y="211.2">EMBOSSED</text>
<text x="330.2" y="215.3">TAPE PKG</text>
<text x="1.4" y="262.3">A</text>
<text x="416.4" y="262.3">A</text>
<text x="396.8" y="290.5">2 OF 2</text>
<text x="24.8" y="296">9</text>
<text x="73.3" y="296">8</text>
<text x="118.5" y="296">7</text>
<text x="163.7" y="296">6</text>
<text x="208.9" y="296">5</text>
<text x="254.1" y="296">4</text>
<text x="299.3" y="296">3</text>
<text x="344.5" y="296">2</text>
<text x="393" y="296">1</text>
</g>
<g font-size="3.6">
<text x="342.3" y="250.5">MICRO-LOCK PLUS 1.25 W/B</text>
<text x="328.3" y="255.1">SINGLE ROW RA SMT EMBOSSED TAPE PKG</text>
<text x="339" y="267.8">PRODUCT CUSTOMER DRAWING</text>
</g>
<g font-size="3.5">
<text x="279.2" y="236.2">mm</text>
<text x="303.6" y="236.3">NTS</text>
<text x="271.1" y="248.3">RWATANABE01</text>
<text x="301.5" y="248.3">2017/11/24</text>
<text x="271.1" y="260.3">KOMURAKAMI</text>
<text x="301.5" y="260.3">2017/12/04</text>
<text x="271.2" y="272.3">TKANEKO</text>
<text x="301.5" y="272.3">2017/12/06</text>
<text x="322.1" y="280.3">505567</text>
<text x="347.1" y="280.3">SEE TABLE</text>
<text x="330.4" y="290.8">5055670000-SD</text>
<text x="368.5" y="290.8">PSD</text>
<text x="381.2" y="290.8">000</text>
</g>
<g font-size="2.8">
<text x="217.8" y="226">THIS DRAWING CONTAINS INFORMATION THAT IS PROPRIETARY TO MOLEX ELECTRONIC TECHNOLOGIES, LLC AND SHOULD NOT BE USED WITHOUT WRITTEN PERMISSION</text>
<text x="247.5" y="231.5">GENERAL</text>
<text x="240.1" y="238.6">(UNLESS SPECIFIED)</text>
<text x="244.8" y="235">TOLERANCES</text>
<text x="229" y="241.7" transform="rotate(-90 229 241.7)">2017/11/24</text>
<text x="233" y="241.7" transform="rotate(-90 233 241.7)">2017/12/04</text>
<text x="237" y="241.7" transform="rotate(-90 237 241.7)">2017/12/06</text>
<text x="239.4" y="245">ANGULAR TOL ±</text>
<text x="261.7" y="245">1.0</text>
<text x="268" y="245">°</text>
<text x="239" y="251">4 PLACES</text>
<text x="256.7" y="251">±</text>
<text x="262.8" y="251">0.2</text>
<text x="239" y="257">3 PLACES</text>
<text x="256.7" y="257">±</text>
<text x="262.7" y="257">0.2</text>
<text x="220.5" y="263.1" transform="rotate(-90 220.5 263.1)">REDRAWN</text>
<text x="239" y="263">2 PLACES</text>
<text x="256.7" y="263">±</text>
<text x="262.7" y="263">0.2</text>
<text x="239" y="269">1 PLACE</text>
<text x="256.7" y="269">±</text>
<text x="262.7" y="269">0.2</text>
<text x="237" y="273" transform="rotate(-90 237 273)">TKANEKO</text>
<text x="239" y="275">0 PLACES</text>
<text x="256.7" y="275">±</text>
<text x="262.7" y="275">0.2</text>
<text x="238.8" y="282">DRAFT WHERE APPLICABLE</text>
<text x="389.9" y="280">GENERAL</text>
<text x="225" y="284.1" transform="rotate(-90 225 284.1)">EC NO: 168093</text>
<text x="229" y="284.1" transform="rotate(-90 229 284.1)">DRWN: RWATANABE01</text>
<text x="233" y="283.9" transform="rotate(-90 233 283.9)">CHK'D: KOMURAKAMI</text>
<text x="237" y="283.6" transform="rotate(-90 237 283.6)">APPR:</text>
<text x="246.3" y="285.5">MUST REMAIN</text>
<text x="7.8" y="291">RELEASE STATUS</text>
<text x="37.4" y="291">P1</text>
<text x="45" y="291">RELEASE DATE</text>
<text x="70.1" y="291">06.12.2017</text>
<text x="88.7" y="291">07:05:10</text>
<text x="242.8" y="289.1">WITHIN DIMENSIONS</text>
</g>
<g font-size="2.1">
<text x="270.8" y="229.3">DIMENSION UNITS</text>
<text x="294.7" y="229.3">SCALE</text>
<text x="270.8" y="241.2">DRWN BY</text>
<text x="294.7" y="241.2">DATE</text>
<text x="270.8" y="253.8">CHK'D BY</text>
<text x="294.7" y="253.7">DATE</text>
<text x="270.8" y="265.2">APPR BY</text>
<text x="294.7" y="265.2">DATE</text>
<text x="320.7" y="272.8">SERIES</text>
<text x="335.7" y="272.8">MATERIAL NUMBER</text>
<text x="378.7" y="272.8">CUSTOMER</text>
<text x="270.7" y="277.3">DRAWING SIZE</text>
<text x="289" y="277.8">THIRD ANGLE PROJECTION</text>
<text x="320.8" y="286.3">DOCUMENT NUMBER</text>
<text x="366.7" y="286.3">DOC TYPE</text>
<text x="378.7" y="286.3">DOC PART</text>
<text x="390.8" y="286.3">SHEET NUMBER</text>
<text x="236.8" y="290.6" transform="rotate(-90 236.8 290.6)">REV</text>
</g>
<g font-size="1.1">
<text x="5" y="293.5">FORMAT: master-tb-prod-A3</text>
<text x="5" y="294.9">REVISION: G</text>
<text x="5" y="296.4">DATE: 2017/02/06</text>
</g>
</svg>
